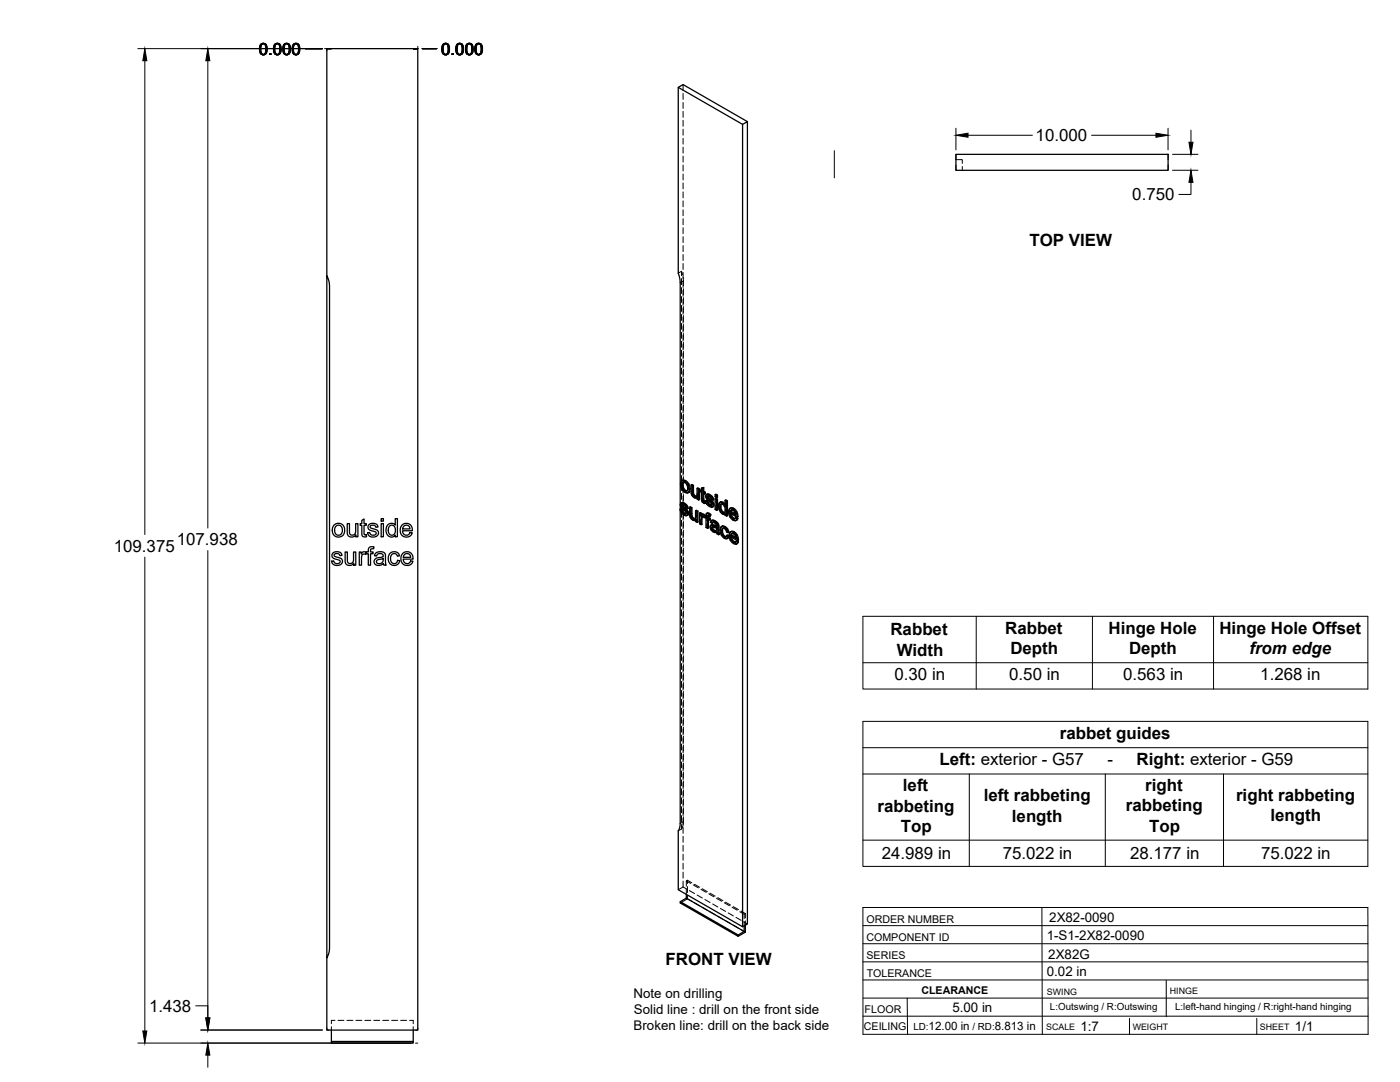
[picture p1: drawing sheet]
<svg xmlns="http://www.w3.org/2000/svg" width="559mm" height="432mm" viewBox="0 0 559 432" stroke-linecap="round" stroke-linejoin="round" font-family="sans-serif">
<!-- layer: Visible -->
<g fill="none" stroke="#000" stroke-width=".51">
<path d="M270.7 34.9l25.7 14.7v320.2l-25.7-14.7v-23.5l.6-1.3 .2-1.7v-125M296.4 49.6l1.9-1.1v320.2l-1.9 1.1M298.3 48.5l-25.7-14.7-1.9 1.1v74.1l.8 3.8v90.4M381.6 61.6h84.6v6.4h-84.6zM130.5 110.1l.6 1.6 .4 2.5v264l-.4 2.5-.6 1.6v-362.9h36.3v391.7h-36.3v-28.8M272.2 191.8l.7-.2 .8 .2zM272.2 191.8l-.6 1.2 .5 2.2 1.5 1.4 .8 .1 .5-.3M272.3 193.6l.3 1.4M272.6 195l.3-.1 .8 .8-.3 .2zM272.8 192.5l-.2 .9M272.9 194.9l-.3-1.5-.3 .2v-.3l.2-.6 .5-.2 .8 .5 .6 1.4-.2 1.4-.8 .1M273.4 192l1.2 1.3 .4-.2 .4 1.9"/>
<path d="M273.7 195.7l.5 .2M273.7 191.8l1.3 1.3M274.6 193.3l.5 1.9 .3-.2-.2 1.2M275.1 195.2l-.2 1.2 .3-.2-.6 .5M275.8 193.5l.7 .4 .3-.2v3.2M276.5 193.9v3.2l.3-.2 .3 .6M276.5 197.1l.3 .6 .3-.2 .5 .4M276.8 197.7l.4 .4h.9l-.3 .1M276.8 193.7l-.6-.4-.4 .2v3.1l.4 1.1 .7 .8a.97 .97 0 0 0 1.4 .1v.6l.5 .4M277.2 198.1l.6 .1M278.2 194.9l.6 .4 .4-.2v4.3l-.4 .2v-4.3M278.3 198.6l-.2 .2"/>
<path d="M279.2 195.1l-.6-.4-.4 .2v2.7l-.4 .6M280 195.5l-.5 .1v.6l.5 .3v3.3l.7 .9 .6 .3 .3-.2-.1-.7h-.6M280 194.8l.9-.2v1.5M280.6 194.8v1.5l.3-.2 .6 .3M280.6 196.3l.6 .3 .3-.2v.6l-.3 .2v-.6M280.6 199.7l.7 .2M280.7 200l.8 .1M280.9 194.6l-.9 .2v1.1l-.5-.3M280.9 197v2.6M281.2 197.2l-.6-.4v2.8l.5 .2M281.6 199.8l.6 .3M282.1 197.3l.7-.1 .6 .2"/>
<path d="M282.3 198.3l.6 .4M282.4 198.6l.2 .3 .3-.2 1.5 1.4M282.4 197.1l-.4 .3M282.5 197.4h.9l.7 .6M282.5 199.9l-.9-.1 .7 1.6 1.3 .9 .9-.1M282.6 198.9l1.5 1.4 .3-.2 .4 .6M282.6 198v.1M282.7 198.4l-.4-.3 1 .3 .6 1 .6 .2M282.8 197.2l-.9 .2-.2 .9 .4 .9 1.9 1.8-.2 .7M283.1 197.6l.7 .6 .3-.2 .5 .6M283.8 198.2l.5 .6 .3-.2 .3 .9-.4 .1-.2-.8M285.4 199l.3-.1 .7 .3-.4 .2z"/>
<path d="M285.4 197.4l.3-.2 .7 .4-.4 .2zM285.4 199v4.3l.6 .4M285.4 197.4v.8l.6 .4M286.4 199.2v4.3l-.4 .2v-4.3M286.4 197.6v.8l-.4 .2v-.8M289.4 199.7l.6 .3 .3-.1v5.9l-.3 .2v-6M290.3 199.9l-.6-.4-.3 .2v2.1l-.4-.7M133.5 209.4l.9-.5h1l1.5 .7 .6 1-.1 2.1-1 1.3-1.8 .3-1.4-.8-.5-1.6a2.79 2.79 0 0 1 .8-2.5zM134 210.1l1.1-.5 .6 .1 .7 .6 .2 1.8-.4 1-.5 .4h-1.1l-.7-.6-.3-1.5zM138.6 209h.9v3.7a1.31 1.31 0 0 0 1.7 .7 1.31 1.31 0 0 0 .8-1.6v-2.8h.9v5.2h-.9v-.8a1.86 1.86 0 0 1-2.2 .9 1.86 1.86 0 0 1-1.2-2.1zM144.4 207.7l.9-.6v1.9h.9v.7h-.9v3.3l.3 .4h.6l.1 .8h-1.2l-.6-.6-.1-3.9h-.6v-.7h.6zM147.2 209.5l1.6-.6a1.73 1.73 0 0 1 2.1 1.4l-.9 .1a1.17 1.17 0 0 0-1.1-.9 1.17 1.17 0 0 0-1.2 .9l.5 .4 2 .6a1.59 1.59 0 0 1 .7 2 1.59 1.59 0 0 1-1.9 .9l-1.5-.3-.8-1.4 .9-.1 .2 .6 .6 .5 1.5-.2a.82 .82 0 0 0 .1-1.1 .82 .82 0 0 0-1-.3l-1-.3a1.38 1.38 0 0 1-.8-2.2z"/>
<path d="M152.1 209h.9v5.2h-.9zM152.1 207h.9v1h-.9zM154.7 209.5l1.1-.6a1.86 1.86 0 0 1 2 .7v-2.6h.8v7.2h-.8v-.6a2.16 2.16 0 0 1-2.6 .4 2.16 2.16 0 0 1-1.1-2.4zM155.4 210.1l1.3-.5 1 1v2l-.7 .9h-1.1l-.8-1-.1-1.4zM160.4 209.6l1.1-.7h1.4l1 .7 .6 1 .1 1.2h-3.9l.2 1 .8 .7a1.43 1.43 0 0 0 1.9-1l.9 .1-.4 .9-1 .7h-1.6l-1.1-.6-.7-1.7 .2-1.4zM161.2 210l.6-.4 1 .1 .6 .5 .2 .9h-2.9zM271.4 203.2l.6 .3M271.9 200.7l.8-.1 .5 .2M272 203.5l.4-.2 .2 .9-.3 .1zM272.1 201.7l.1 .3 .3-.2 .3 .3M272.2 202l.3 .3 .3-.2 1.5 1.4M272.3 200.6l-.5 .2"/>
<path d="M272.3 204.3l.6 .6h.9M272.4 200.8h.8l.8 .6M272.4 203.3l-1-.1 .7 1.6 1.3 .9 .9-.1M272.5 201.4v.1M272.5 202.3l1.4 1.4 .4-.2 .4 .7M272.5 201.8l-.3-.3 1 .3 .5 1 .7 .3M272.6 204.2l.7 .6M272.7 200.6l-1 .3-.2 .9 .4 .7 1.9 1.9-.2 .7M272.9 201l.8 .6 .3-.2 .5 .7M273 204.9l.6 .2M273.7 201.6l.5 .6 .3-.1 .2 .8-.3 .2-.2-.9M273.7 205.1h-.1"/>
<path d="M273.9 203.7l.5 .6 .3-.1 .1 .7M274.4 204.3l.1 .7 .3-.1-.2 .5M274.5 205l-.2 .6 .3-.2-.4 .4M275.3 202.4l.6 .4 .3-.2v3.2M275.9 202.8v3.2l.3-.2 .3 .6M275.9 206l.3 .6 .3-.2 .5 .4M276.2 206.6l.4 .4h.9l-.3 .2M276.2 202.6l-.6-.4-.3 .2v3.2l.3 1 .7 .8a.97 .97 0 0 0 1.4 .1M276.6 207l.6 .2M277.6 203.8l.7 .4 .3-.2v4.3l-.3 .2v-4.3M277.7 207.5v.7l.6 .3M277.7 207.5l-.2 .2"/>
<path d="M278.6 204l-.7-.4-.3 .2v2.8l-.4 .6M279.2 204.7l.6 .4 .3-.2v.5l.4-.2M279.8 205.1v.6l.7-.5 .4 .1M280 206.4l.2 2.8-.3 .2v-2.2M280.1 204.9l-.6-.3-.3 .1v4.3l.7 .4M280.2 205.3h.7l.6 .4M280.3 206.1v.1M280.6 205.4l.6 .5M281.1 206.6l-.9-.5-.2 .3 .3-.2-.1 .8M281.1 206.6l.1-.5v.3l.6 .4v3.7l.6 .4M281.2 200.3l.1 .7M281.3 206.5l-.2 .1"/>
<path d="M282.2 204.9h.9l.6 .4M282.2 200.1l.3-.2 .3 .8-.3 .2zM282.4 206.6l.7 .4 .4-.2v.6l-.4 .1v-.5M282.5 204.7l-.5 .2M282.5 200.9l.7 .6h.8M282.7 207.3v3.4l-.3 .2v-3.8l.7 .4M282.7 205.7v.7M282.8 205.1l.6 .4 .3-.2-.4 .8 .1-.6M282.8 200.7l.7 .7M283.1 204.9l-.6-.2-.5 .2-.2 1.3-.6-.3 .6-.1M283.2 201.5l.6 .2M283.3 206.1a.46 .46 0 0 0-.5-.5 .46 .46 0 0 0-.4 .6v.4l.3-.2 .8 .4"/>
<path d="M283.9 209.6l.7-.2 1.4 .5M283.9 201.7h-.1M284.1 210.7l.2 .6 .3-.2 .6 .5M284.1 200.3l.4 .6 .3-.2 .2 .8M284.2 210.4l-.1 .3 .3-.2 .2 .6M284.2 209.4l-.5 .2M284.3 211.3l.5 .5h1M284.3 210.3l-.1 .1M284.4 207.7l.8 .4 .3-.2 .8 .6M284.4 210.3l.8 .3a.67 .67 0 0 1 .9 .3 .67 .67 0 0 1-.2 .8M284.4 210.3l-.2 .1M284.4 210.3v.2"/>
<path d="M284.5 200.9l.2 .7 .3-.1-.2 .5M284.6 208.4l-.5 .5 .6-.5 1.2 1a.43 .43 0 0 1 .1 .6 .43 .43 0 0 1-.7 0l-1-.4M284.6 209.4l-1 .3-.1 1.1 .6 1.1 1.1 .6a.62 .62 0 0 1 1 .5l.6 .4M284.7 201.6l-.2 .6 .3-.2-.5 .4M284.7 207.6l-.8 .2M284.8 211.8h1.1M285.2 208.1l.8 .5 .3-.1 .4 .5M285.5 207.9l-.8-.3-.9 .3-.3 .5 .6 .5M285.9 211.7l-.4 .3M286 208.6l.4 .6 .3-.2 .2 .7M286.4 209.2l.2 .6 .3-.1 .1 2.9M286.6 209.8l.1 3 .3-.2 .2 .6-.4 .2-.1-.6"/>
<path d="M287.4 202.4l.3 1.4M287.5 200.4h1.2l.6 .6M287.7 201.3h.7l.7 .8 .3 1.1-.2 1.4M287.7 201.3l-.3 1.1 .4-.2 .3 1.4M287.7 203.8l.4-.2 .7 .8-.4 .2zM287.8 201.2l-.1 .1M287.8 200.3l-.5 .2M288 201.1l-.2 1.1M288.1 212v.1a1.2 1.2 0 0 0 .8 1.4l.5 .5M288.2 210.1l.9 .2 .3-.2 1 1M288.4 213.4l.6 .7 .9 .1M288.4 200.6l.6 .5h.4"/>
<path d="M288.4 204.6h.8M288.5 209.9l-.6 .3M288.6 210.8l-.2 1M288.7 200.4l-.7-.2-.9 .5-.3 .8 .1 1.4 1.1 1.9 .8 .5 .6-.2v.5l.6 .4M288.8 204.4l.4 .1M289.1 210.3l.8 .6a1.43 1.43 0 0 1 1 1.5l-.3 .1-.5-1.3M289.4 210.1l-.9-.2-.7 .3-.3 .7v1.4l.9 2 1 .6 .7 .1M289.4 205.1l-.2 .2M290 213.7l.7 .4M290.6 212.5l-.6-.2-.6-1.2-.9-.3-.4 1.2 .3-.2 .3 1.4M290.7 214.1l.3-.1-.3 .6-.6 .4zM291 214l-.6-.5-.7 .8-.6-.1"/>
<path d="M291.3 202.9h1a1.84 1.84 0 0 1 1.8 1.2M291.5 212.3l.8-.1a1.99 1.99 0 0 1 2 1.3M291.5 204.3l2.1 1.2-.4-1.1-.9-.9-.6 .1-.2 .7 .3-.2 1.7 1M291.7 213.6l2.1 1.2-.5-1.3-.9-.6h-.4l-.3 .7 .3-.2 1.7 1M291.8 206.1l.8 .8h.8M291.8 205l.3 .9M292 203.5l-.2 .6M292 214.4l.3 .9M292 215.5l.8 .8h.8M292.2 212.9l-.2 .5M292.5 203l1 1a1.89 1.89 0 0 1 1 2.1M292.6 206.9l.6 .2"/>
<path d="M292.7 212.4l1.1 1a1.97 1.97 0 0 1 .9 2M292.8 216.3l.5 .2M292.9 202.8l-.9-.2-1 .7-.2 1 .2 1.4 .7 1.1 1.3 1h.7l.8-.9M293.1 212.2l-.9-.2-.9 .5-.3 1.5 .3 1.2 .7 1.1 1.2 .8 .6 .1 .9-.9M293.3 207l-.1 .1M293.5 216.4l-.2 .1M293.6 206.6l.6 .5M293.8 204.3l.4 1.9 .3-.1-.3 .1M293.8 216l.6 .5M293.9 213.7l.5 1.9 .3-.2-.3 .2M294.2 206.4l-2.8-1.6 .4 1.3 .3-.2 .8 .9M294.4 215.8l-2.8-1.6 .4 1.3 .3-.2 .8 .8"/>
<path d="M294.5 206.9l-.7 .8M294.5 206.9l-.6-.5-.7 .7M294.7 216.3l-.7 .8M294.7 216.3l-.6-.5-.8 .7M132.9 220.6l1.3-.4a1.81 1.81 0 0 1 2.3 1.4l-.9 .2a1.21 1.21 0 0 0-1.1-.9 1.21 1.21 0 0 0-1.2 .8l.3 .4 2.3 .7a1.6 1.6 0 0 1 .6 2 1.6 1.6 0 0 1-1.9 .9l-1.7-.5-.6-1.2 .9-.2 .3 .8 .6 .3 1.3-.2a.81 .81 0 0 0 .3-1.1 .81 .81 0 0 0-1.1-.3l-1-.3a1.36 1.36 0 0 1-1.1-1 1.36 1.36 0 0 1 .4-1.4zM137.8 220.3h.8l.1 3.8a1.31 1.31 0 0 0 1.7 .7 1.31 1.31 0 0 0 .7-1.7v-2.8h.9v5.3h-.8v-.8a1.86 1.86 0 0 1-2.2 .8 1.86 1.86 0 0 1-1.2-2.1zM143.4 220.3h.8v.8a1.27 1.27 0 0 1 2-.7l.8-.1v-1.1a1.55 1.55 0 0 1 2.3-1l-.2 .8a.81 .81 0 0 0-.8 0 .81 .81 0 0 0-.4 .8v.5h1v.7h-1v4.6h-.9v-4.6h-.8v-.4l-.3 .7-.8-.2-.6 .5-.2 4h-.9zM149.8 220.9l1.7-.7 1.3 .1 .7 .4 .6 4.9h-.9l-.2-.7-1.2 .7h-1.2l-.8-.4-.4-.7a1.74 1.74 0 0 1 2-2l.6-.1a.8 .8 0 0 0 .9-.8 .8 .8 0 0 0-1.1-.7l-1 .2-.5 .8-.8-.1zM150.5 223.6l2.5-.7a1.59 1.59 0 0 1-.7 1.8 1.59 1.59 0 0 1-1.9-.1zM155.7 220.8l1.1-.6 1.5 .1 .8 .6 .4 .9-.9 .2a1.47 1.47 0 0 0-2-.9 1.47 1.47 0 0 0-.7 2l.4 1.4 .8 .4 1-.2 .6-1.1 .9 .1-.4 1-1 .8-1.2 .1-1-.3-.8-1-.2-.9 .1-1.4zM160.7 220.9l1-.6h1.5l1 .6 .6 1.1 .1 1.1h-4l.3 1 .8 .7a1.43 1.43 0 0 0 1.9-.9l.9 .1-.3 .7-1.2 .9h-1.5l-1.1-.6-.7-1.8 .1-1.1zM161.4 221.3l.7-.3h1l.6 .5 .2 .9h-2.9z"/>
<path d="M273.9 356.9v1.5l-2.4 1.4v.6l23.1 13.3v-.6l-23.1-13.3M273.9 358.4l23.1 13.3-2.4 1.4M297 369.5v2.2M297.5 369.2v2.8l-2.9 1.7M132.3 411.1v5.2h32.6v-.7h-32.6M164.9 411.1v4.5"/>
</g>
<!-- layer: Hidden -->
<g fill="none" stroke="#000" stroke-width=".4">
<path d="M272.6 33.8v2.3M272.6 37.3v2.4M272.6 40.9v2.3M272.6 44.4v2.4M272.6 48v2.4M272.6 51.6v2.4M272.6 55.2v2.3M272.6 58.7v2.4M272.6 62.3v2.4M272.6 65.9v2.3M272.6 69.4v2.4M272.6 73v2.4"/>
<path d="M272.6 76.6v2.4M381.6 63.7h2.5v1.5M384.1 66.4v1.6M272.6 80.2v2.3M272.6 83.7v2.4M272.6 87.3v2.4M272.6 90.9v2.4M272.6 94.4v2.4M272.6 98v2.4M270.7 109l1.3-.7 .4 1.3M272 108.3v1.7M272 111.2v2.4"/>
<path d="M272 114.8v2.3M272 118.3v2.4M272.6 101.6v2.4M272.6 105.2v2.3M272.6 108.7v2.4M272.6 112.3v2.4M272.6 115.9v2.4M272.6 119.4v2.4M272.7 110.7l.1 3.3M272.8 115.2v2.4M272.8 118.8v2.4M272 121.9v2.4"/>
<path d="M272 125.5v2.4M272 129.1v2.3M272 132.6v2.4M272 136.2v2.4M272 139.8v2.4M272.6 123v2.4M272.6 126.6v2.4M272.6 130.2v2.3M272.6 133.7v2.4M272.6 137.3v2.4M272.8 122.3v2.4M272.8 125.9v2.4"/>
<path d="M272.8 129.5v2.4M272.8 133.1v2.3M272.8 136.6v2.4M272 143.3v2.4M272 146.9v2.4M272 150.5v2.4M272 154.1v2.3M272 157.6v2.4M272.6 140.9v2.4M272.6 144.4v2.4M272.6 148v2.4M272.6 151.6v2.4"/>
<path d="M272.6 155.2v2.3M272.6 158.7v2.4M272.8 140.2v2.4M272.8 143.8v2.4M272.8 147.4v2.3M272.8 150.9v2.4M272.8 154.5v2.4M272.8 158.1v2.3M272 161.2v2.4M272 164.8v2.4M272 168.3v2.4M272 171.9v2.4"/>
<path d="M272 175.5v2.4M272 179v2.4M272.6 162.3v2.4M272.6 165.9v2.4M272.6 169.5v2.3M272.6 173v2.4M272.6 176.6v2.4M272.8 161.6v2.4M272.8 165.2v2.4M272.8 168.8v2.4M272.8 172.4v2.3M272.8 175.9v2.4"/>
<path d="M272.8 179.5v2.4M271.9 193.1l.5 1.9-.3 .2M272 182.6v2.4M272 186.2v2.4M272 189.8v2.4M272 193.3v2.4M272 196.9v2.4M272.4 195l1.3 1.3-.3 .2M272.5 191.6l-.9 1.7M272.6 180.2v2.4M272.6 183.7v2.4M272.6 187.3v2.4"/>
<path d="M272.6 190.9v2.4M272.6 194.5v2.4M272.6 198v2.4M272.8 183.1v2.4M272.8 186.6v2.4M272.8 190.2v2.4M272.8 193.8v2.4M272.8 197.4v2.3M272.8 192.5l-.2 .1M272.9 192.4h.8l-.3 .2M273.7 192.4l.8 .9-.3 .2M273.7 196.3l.9 .3-.3 .1"/>
<path d="M274.5 195.7l-.3 .2M274.5 193.3l.3 1.2-.3 .4M274.8 194.7l-.1 .8-.5 .4M275 196.5l-.4 .1M276.2 193.3v3.4l-.3 .2M276.2 196.7l.2 .7-.3 .1M276.4 197.4l.4 .6-.3 .1M276.8 198l.6 .5-.3 .1M277.4 198.5l.7 .2 .5-.3-.3 .2M278.1 198.1h.1M278.3 198l-.3 .2M278.4 198.6h-.1"/>
<path d="M278.4 197.8l-.3 .3M278.6 194.7l-.1 2.7-.4 .6M278.6 198.4v.7l-.3 .1M278.6 199.1l.6 .3M279.8 196l.5 .3-.3 .2M279.8 195.4v.6l-.3 .2M280 195.5l.3 .2M280.3 196.3l.1 3.3-.4 .2M280.3 194.6v1.1l-.3 .2M280.4 199.6l.2 .5-.3 .2M280.6 196.8l.3-.2v.4M280.9 196.6l.6 .4"/>
<path d="M281.9 199.7l.5 1.3-.3 .1M282 197.8l.2 .7-.4 .2M282.1 197.4l-.4 .6M282.2 198.5l.4 .6-.4 .2M282.3 197.2l-.5 .4M282.5 198l.3-.2-.2 .2M282.6 199.1l1.6 1.6-.4 .2M282.7 197.9l-.3 .1M282.8 197.8l.6 .2-.3 .2M283.4 198l.6 .5-.3 .2M284 198.5l.2 .7-.3 .2M284.2 199.2l.7 .3"/>
<path d="M285.7 197.2v.9l-.3 .1M285.7 198.9v1.5M285.7 198.1l.7 .3M289.7 199.5v2.1l-.3 .2M271.5 203.2v.4M271.7 203.1l.5 1.3-.3 .2M271.8 201.3l.2 .6-.3 .2M271.9 200.8l-.4 .6M272 201.9l.4 .6-.3 .2M272 200.5v2.4M272 204.1v2.3M272 207.6v2.4"/>
<path d="M272 211.2v2.4M272 214.8v2.4M272 218.4v2.3M272.1 200.6l-.5 .4M272.2 204.4l1.1 1-.3 .1M272.3 201.4l.3-.2-.1 .2M272.4 202.5l1.6 1.6-.3 .2M272.6 201.3l-.4 .1M272.6 201.2l.7 .2-.4 .2M272.6 201.6v2.4M272.6 205.2v2.4M272.6 208.7v2.4"/>
<path d="M272.6 212.3v2.4M272.6 215.9v2.4M272.6 219.5v2.3M272.8 200.9v2.4M272.8 204.5v2.4M272.8 208.1v2.4M272.8 211.6v2.4M272.8 215.2v2.4M272.8 218.8v2.4M273.3 201.4l.5 .6-.3 .1M273.3 205.4l.8 .2-.3 .2M273.8 204.9h.2"/>
<path d="M273.8 202l.3 .6-.4 .2M274 204.1l.2 .5-.3 .1M274 204.9l-.3 .2 .3-.2M274.1 202.6l.6 .3M274.2 204.6l-.2 .3M274.5 205.6h-.4M275.6 202.2v3.4l-.3 .2M275.6 205.6l.2 .7-.3 .2M275.8 206.3l.4 .6-.3 .2M276.2 206.9l.6 .5-.3 .2M276.8 207.4l.7 .2 .5-.3-.2 .2M277.5 207h.1"/>
<path d="M277.7 206.9l-.3 .2M277.8 206.7l-.3 .3M277.9 203.6v2.8l-.4 .5M278 207.3v.7l-.3 .2M278 208l.6 .3M279.5 207.3v1.6l-.3 .1M279.5 208.9l.7 .3M279.5 204.6v1.5M280.1 205.4v.1M280.1 206.1l.8-.1-.3 .2M280.3 206.1l.2-.2-.3 .2M280.4 205.2l-.6 .5"/>
<path d="M280.6 200.1l.6 .5-.4 .1M280.9 206l.5 .4M281.2 200.6l.4 .2M281.2 206.1l.3-.2-.1 .5M281.4 206.4l-.1 .1M281.5 205.7v.1M281.5 206.3l.6 .3-.3 .2M281.5 205.9l-.3 .5M281.5 205.7l-.3 .3M281.8 205.8l.3 .2M282.1 209v1.3l-.3 .2M282.1 210.3l.6 .4"/>
<path d="M282.1 206.6v1.3M282.2 205l-.1 1-.3 .2M282.3 204.7l-.4 .4M282.4 201l1.1 1-.3 .1M282.4 207.1l.3-.2v.4M282.5 205.7l.4-.2-.2 .2M282.7 206.9l.8 .5M282.9 205.5l.4 .1-.4 .2M283.3 205.6l.3 .3M283.5 202l.8 .2-.3 .2M283.7 210.1l.4 1.1-.4 .2M283.8 208.2l.7 .5"/>
<path d="M283.9 209.6l-.5 .7M284 201.5h.1M284 209.4l-.5 .4M284.1 211.2l.9 .9-.3 .2M284.1 207.7l-.6 .7M284.2 200.7l.2 .5-.4 .1M284.2 201.5l-.3 .2 .2-.2M284.2 207.6l-.4 .3M284.4 201.2l-.3 .3M284.5 208.4l.3-.2-.2 .2M284.5 210.2l.2-.1zM284.5 210.2l-.2 .1"/>
<path d="M284.6 210.1l-.4 .2M284.6 202.2h-.3M284.7 210.1l1.6 .5-.3 .2M284.8 208.2l.6 .2-.3 .2M285 212.1l.7 .2-.3 .2M285.4 208.4l.8 .7-.4 .2M285.7 212.3l.7-.1-.4 .2M285.7 201.6v1.6l-.3 .1M285.7 203.2l.7 .3M286 209.9l.3 .1M286 211.7l-.3 .2M286.2 209.1l.1 .7-.3 .2"/>
<path d="M286.3 210.6v.8l-.4 .4 .3-.3M286.3 209.8l-.3 .4M286.4 212.2l.1 .7-.3 .1M286.5 212.9l.7 .3M287.1 201.8l.2 1.3-.3 .2M287.3 200.7l-.2 1.1-.3 .2M287.3 203.1l.6 1.1-.3 .2M287.6 200.3l-.6 .6M287.7 211.4l.5 1.9-.3 .2M287.9 204.2l.8 .8-.3 .1M288 210.3l-.3 1.1-.3 .2M288 201.1h.7l-.3 .2"/>
<path d="M288 201.1l-.2 .1M288 201.1h.1M288.1 201l-.3 .2M288.2 213.3l1.2 1.3-.3 .2M288.2 210l-.6 .5M288.6 210.8l-.2 .1M288.7 210.7l.8 .1-.4 .1M288.7 205l.7 .1 .4-.2-.4 .2M288.7 201.1l.8 .8-.4 .2M289.4 201.1l.3 .5M289.4 214.6l1.1 .2M289.5 210.8l.5 .5-.3 .2"/>
<path d="M289.5 201.9l.3 1.5-.4 .2M289.5 205.1h-.1M289.8 203.4l-.1 .7-.5 .4 .3-.1M289.8 204.9v.6l-.4 .1M289.8 205.5l.5 .3M290 211.3l.3 .8-.3 .2M290 214.1l-.1 .1M290.3 212.1l.6 .3M290.4 213.5l-.7 .8M291.1 204.1l.5 1.9-.3 .2M291.3 213.5l.5 1.9-.3 .2M291.4 204.8l.4-.1v.3"/>
<path d="M291.6 206l1.3 1.4-.3 .1M291.6 202.7l-.8 1.6M291.6 214.2l.4-.2v.4M291.8 204.7l2.7 1.5M291.8 215.4l1.3 1.3-.3 .2M291.8 212.1l-.5 1.4-.3 .2M292 214l2.7 1.6M292 203.5l-.2 .1M292.1 203.4l.8 .1-.4 .1M292.2 212.9h-.2M292.3 212.7l.8 .1-.4 .2M292.9 203.5l.7 .8-.3 .2"/>
<path d="M292.9 207.4l1 .2-.3 .2M293.1 212.8l.7 .9-.3 .2M293.1 216.7l1.1 .3-.4 .2M293.5 206.9h-.1M293.5 206.9l-.2 .1M293.5 205.1l.4 .2M293.6 206.8l-.4 .2M293.6 204.3l.3 1-.3 .2M293.7 216.3h-.1M293.7 216.3l-.2 .1M293.7 214.4l.4 .3M293.8 216.2l-.3 .2"/>
<path d="M293.8 213.7l.3 1-.3 .1M293.9 206.4l-.4 .5M294.1 215.8l-.4 .5M294.1 207.5l-.2 .1M294.3 216.9l-.1 .1M272 221.9v2.4M272 225.5v2.4M272 229.1v2.4M272 232.6v2.4M272 236.2v2.4M272 239.8v2.4M272.6 223v2.4"/>
<path d="M272.6 226.6v2.4M272.6 230.2v2.4M272.6 233.7v2.4M272.6 237.3v2.4M272.8 222.4v2.3M272.8 225.9v2.4M272.8 229.5v2.4M272.8 233.1v2.4M272.8 236.6v2.4M272 243.4v2.3M272 246.9v2.4M272 250.5v2.4"/>
<path d="M272 254.1v2.4M272 257.6v2.4M272.6 240.9v2.4M272.6 244.5v2.3M272.6 248v2.4M272.6 251.6v2.4M272.6 255.2v2.4M272.6 258.8v2.3M272.8 240.2v2.4M272.8 243.8v2.4M272.8 247.4v2.3M272.8 250.9v2.4"/>
<path d="M272.8 254.5v2.4M272.8 258.1v2.4M272 261.2v2.4M272 264.8v2.4M272 268.4v2.3M272 271.9v2.4M272 275.5v2.4M272 279.1v2.4M272.6 262.3v2.4M272.6 265.9v2.4M272.6 269.5v2.3M272.6 273.1v2.3"/>
<path d="M272.6 276.6v2.4M272.8 261.7v2.3M272.8 265.2v2.4M272.8 268.8v2.4M272.8 272.4v2.3M272.8 275.9v2.4M272.8 279.5v2.4M272 282.6v2.4M272 286.2v2.4M272 289.8v2.4M272 293.4v2.3M272 296.9v2.4"/>
<path d="M272.6 280.2v2.4M272.6 283.8v2.3M272.6 287.3v2.4M272.6 290.9v2.4M272.6 294.5v2.4M272.6 298v2.4M272.8 283.1v2.4M272.8 286.7v2.3M272.8 290.2v2.4M272.8 293.8v2.4M272.8 297.4v2.4M272 300.5v2.4"/>
<path d="M272 304.1v2.4M272 307.7v2.3M272 311.2v2.4M272 314.8v2.4M272 318.4v2.3M272.6 301.6v2.4M272.6 305.2v2.4M272.6 308.8v2.4M272.6 312.3v2.4M272.6 315.9v2.4M272.6 319.5v2.4M272.8 300.9v2.4"/>
<path d="M272.8 304.5v2.4M272.8 308.1v2.4M272.8 311.7v2.3M272.8 315.2v2.4M272.8 318.8v2.4M272 330.8l-1.3 .8M272 321.9v2.4M272 325.5v2.4M272 329.1v1.7M272.6 323v2.4M272.6 326.6v2.4M272.6 330.2v2.4"/>
<path d="M272.6 333.8v2.3M272.6 337.3v2.4M272.8 325.9l-.1 3.1-.7 1.8M272.8 322.4v2.4M272.6 340.9v2.4M272.6 344.5v2.4M272.6 348v2.4M272.6 351.6v2.4M272.6 354l-1.9 1.1M272.6 354l1.5 .8M273.9 354.8v2.1M273.9 351.6l1.8 1"/>
<path d="M274.4 352.6v-1.3l-.5 .3v2M274.4 358.7l-2.9 1.7M274.4 353.8v2.4M274.4 357.4v1.3M274.4 351.3l1.7 1M274.4 358.7l1.7 1M275.2 355.4l2 1.2M276.7 353.1l2.1 1.2M277.2 352.9l2 1.2M278.3 357.2l2 1.2M279.8 354.9l2.1 1.2M280.3 354.7l2 1.2"/>
<path d="M281.3 359l2.1 1.2M282.9 356.7l2.1 1.2M283.4 356.4l2 1.2M286 358.5l2.1 1.2M286.5 358.2l2 1.2M277.2 360.3l2 1.2M280.3 362.1l2 1.2M283.4 363.9l2 1.2M284.5 360.8l2 1.2M286.5 365.7l2 1.1M287.5 362.5l2.1 1.2M289.1 360.3l2.1 1.2"/>
<path d="M289.6 360l2 1.2M289.6 367.4l2 1.2M290.6 364.3l2.1 1.2M292.2 362.1l2.1 1.1M292.7 361.8l2 1.2M292.7 369.2l2 1.2M293.8 366.1l2 1.2M295.3 363.9l1.7 .9 .5-.2M295.8 363.6l1.7 1M295.8 371l1.7 1M296.8 367.9l1.5 .8M297 364.8v1.8"/>
<path d="M297 367.7v1.8M297.5 364.6v1.7M297.5 367.5v1.7M132.3 409.7v1.4M133.7 407.2h-1.4v1.3M134.9 407.2h2.4M138.5 407.2h2.4M142 407.2h2.4M145.6 407.2h2.4M149.2 407.2h2.4M152.8 407.2h2.4M156.3 407.2h2.4"/>
<path d="M159.9 407.2h2.4M163.5 407.2h1.4v1.3M164.9 409.7v1.4"/>
</g>
<!-- layer: Reference -->
<path d="M129.5 19.4h2.8h-1.8v.9M130.5 19.4h1.8M164.9 19.4h1.9M166.8 18.5v.9h-1M381.6 61.6v2.1M381.6 65.8v2.2M466.2 61.6v2.1M466.2 65.8v2.2M130.5 410.2v.9h.9M165.8 416.3h1M166.8 410.2v.9h-1" fill="none" stroke="#000" stroke-width=".4"/>
<!-- layer: Hidden Narrow -->
<path d="M272.8 112.1l-1.3 .7M276.2 196l-.4 .2M278.6 197l-.4 .2M280.3 198.8l-.3 .1M273.3 203.5l-.3 .1M275.6 204.9l-.3 .2M277.9 205.9l-.3 .2M282.1 205.6l-.3 .1M283.5 200l-.3 .2M285.3 210.3l-.3 .2M286.3 210.9l-.3 .1M272.8 327.9l-1.3 .7" fill="none" stroke="#000" stroke-width=".4"/>
<!-- layer: Visible Narrow -->
<path d="M276.8 196.1l-.3 .2M280.9 199.2l-.3 .1M283.5 199.2l-.3 .2M273.3 202.6l-.3 .2M276.2 205l-.3 .2M282.7 206l-.3 .2M285.2 209.6l-.3 .2M287 210.3l-.4 .2M287 211.3l-.4 .2" fill="none" stroke="#000" stroke-width=".4"/>
<!-- layer: Titleblock -->
<path d="M344.4 362.2h201.6l.1 50.6h-201.7zM344.4 376.6h201.6M344.4 369.4h201.6M415.9 362.2l.1 50.6M344.4 383.9h201.6M344.4 398.3h201.6M344.4 391.1h201.6M362.1 398.3l.1 14.4M465.5 391.3v14.4M344.4 405.5h201.7M450.8 406.4v6.4M501.6 406.4v6.4" fill="none" stroke="#000" stroke-width=".4"/>
<!-- layer: Custom Tables -->
<path d="M344.4 246h201.6v29h-201.6zM389.7 246v29M436 246v29M484.4 246v29M344.4 264.5h201.6M344.4 287.9h201.6v57.9h-201.6zM344.4 298.4h201.6M344.4 308.9h201.6M386.9 308.9v36.9M441.2 308.9v36.9M488.4 308.9v36.9M344.4 335.3h201.6" fill="none" stroke="#000" stroke-width=".4"/>
<!-- layer: FD_Dimensions -->
<g fill="none" stroke="#000" stroke-width=".4">
<path d="M55 19.4h73.7M168.5 19.4h5.8M57.8 24.2v189.1M83 24.2v186.5M381.6 51.2v8.6M386.4 54h25.7M435.7 54h25.7M466.2 51.2v8.6M475.4 51.9v4.9M468 61.6h10.2M468 67.9h10.2M475.4 72.8v4.8h-4.9"/>
<path d="M83 219.7v186.5M57.8 222.3v189.1M55 416.3h109.1M78.1 401.4h4.9M80.2 411.1h48.5M83 421.1v4.8"/>
</g>
<path d="M57.8 19.4l.8 4.8h-1.6zM83 19.4l.8 4.8h-1.7zM381.6 54l4.8-.8v1.6zM461.4 53.2l4.8 .8-4.8 .8zM474.6 56.8h1.6l-.8 4.8zM475.4 67.9l.8 4.9h-1.6zM57 411.4h1.6l-.8 4.9zM82.1 406.2h1.7l-.8 4.9zM83 416.3l.8 4.8h-1.7z" fill="#000" stroke="#000" stroke-width=".4"/>
<!-- layer: Smart Centers -->
<path d="M333 60.1v10.9" fill="none" stroke="#000" stroke-width=".4"/>
<g font-size="6.7">
<text x="103.3" y="21.8">0.000</text>
<text x="176.1" y="21.8">0.000</text>
<text x="413.4" y="56.3">10.000</text>
<text x="452" y="80">0.750</text>
<text x="410.9" y="98.2">TOP VIEW</text>
<text x="45.4" y="220.2">109.375</text>
<text x="70.5" y="217.6">107.938</text>
<text x="355.4" y="253.6">Rabbet</text>
<text x="401.2" y="252.9">Rabbet</text>
<text x="442.5" y="252.9">Hinge Hole</text>
<text x="486.7" y="252.9">Hinge Hole Offset</text>
<text x="357.9" y="261.6">Width</text>
<text x="403.3" y="261">Depth</text>
<text x="450.6" y="261">Depth</text>
<text x="498.7" y="261">from edge</text>
<text x="357" y="271.4">0.30 in</text>
<text x="402.8" y="271.4">0.50 in</text>
<text x="448.3" y="271.4">0.563 in</text>
<text x="503" y="271.4">1.268 in</text>
<text x="423" y="294.8">rabbet guides</text>
<text x="375" y="305.4">Left: exterior - G57</text>
<text x="442.1" y="305.4">-</text>
<text x="453.7" y="305.4">Right: exterior - G59</text>
<text x="360.4" y="315.8">left</text>
<text x="457.1" y="315.8">right</text>
<text x="350.3" y="323.9">rabbeting</text>
<text x="392.7" y="319.8">left rabbeting</text>
<text x="449.4" y="323.8">rabbeting</text>
<text x="493.4" y="319.8">right rabbeting</text>
<text x="403.9" y="327.9">length</text>
<text x="507" y="327.8">length</text>
<text x="359.5" y="331.9">Top</text>
<text x="458.6" y="331.9">Top</text>
<text x="351.9" y="342.9">24.989 in</text>
<text x="400.2" y="342.9">75.022 in</text>
<text x="451" y="342.9">28.177 in</text>
<text x="503.4" y="342.9">75.022 in</text>
<text x="265.7" y="385.2">FRONT VIEW</text>
<text x="59.5" y="403.8">1.438</text>
</g>
<g font-size="5.3">
<text x="418.8" y="368">2X82-0090</text>
<text x="417.8" y="375.1">1-S1-2X82-0090</text>
<text x="418.4" y="382.6">2X82G</text>
<text x="417.8" y="389.5">0.02 in</text>
<text x="252.9" y="398.4">Note on drilling</text>
<text x="253" y="404.9">Solid line : drill on the front side</text>
<text x="380.1" y="404">5.00 in</text>
<text x="252.9" y="411.2">Broken line: drill on the back side</text>
<text x="431.3" y="411.5">1:7</text>
<text x="516.9" y="411.5">1/1</text>
</g>
<g font-size="4.6">
<text x="370.6" y="411.2">12.00 in</text>
<text x="397" y="411.2">8.813 in</text>
</g>
<g font-size="4.3">
<text x="345.8" y="368.4">ORDER NUMBER</text>
<text x="345.8" y="375.5">COMPONENT ID</text>
<text x="345.8" y="382.7">SERIES</text>
<text x="345.9" y="389.9">TOLERANCE</text>
<text x="367.7" y="396.7">CLEARANCE</text>
<text x="345.1" y="404.3">FLOOR</text>
<text x="344.8" y="411.1">CEILING</text>
</g>
<g font-size="3.9">
<text x="419.1" y="403.1">L:Outswing / R:Outswing</text>
<text x="469" y="403.1">L:left-hand hinging / R:right-hand hinging</text>
<text x="364.6" y="411.2">LD:</text>
<text x="388.2" y="411.2">/ RD:</text>
</g>
<g font-size="3.5">
<text x="417.9" y="397">SWING</text>
<text x="466.9" y="396.9">HINGE</text>
<text x="417.5" y="410.9">SCALE</text>
<text x="452.1" y="410.9">WEIGHT</text>
<text x="502.9" y="410.9">SHEET</text>
</g>
</svg>
